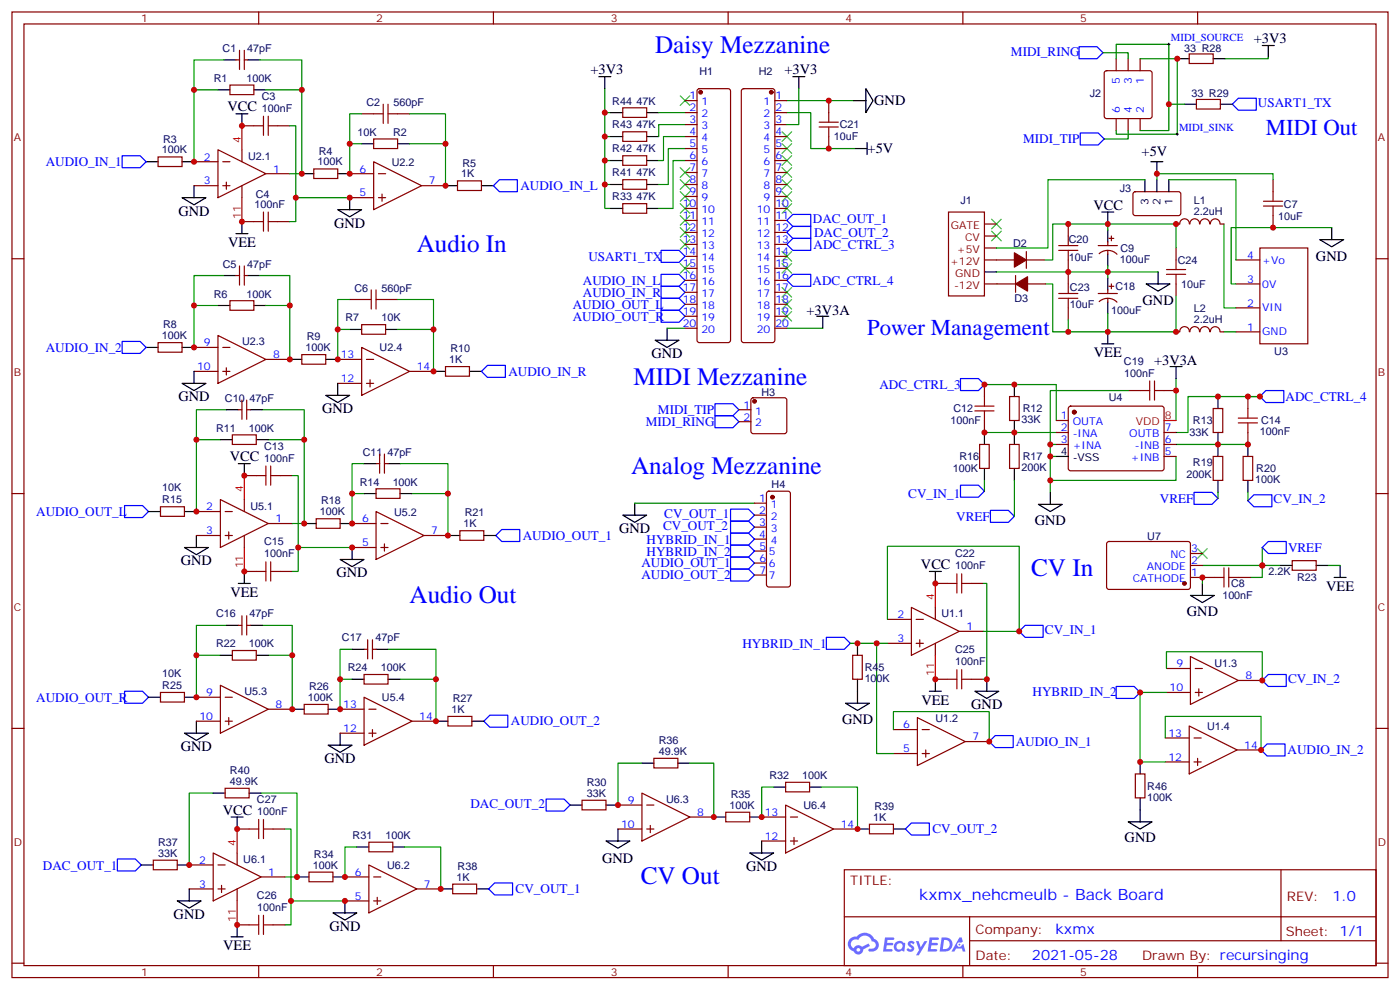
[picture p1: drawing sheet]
<svg xmlns="http://www.w3.org/2000/svg" width="412mm" height="292mm" viewBox="0 0 412 292" stroke-linecap="round" stroke-linejoin="round" font-family="sans-serif">
<g fill="none" stroke="#870000" stroke-width=".35">
<path d="M3.5 3.5h405.4v284.4h-405.4zM7.1 7.1h398.2v277.2h-398.2zM76.2 3.5v3.6M145.3 3.5v3.6M214.5 3.5v3.6M283.6 3.5v3.6M352.8 3.5v3.6M3.5 76.2h3.6M405.3 76.2h3.6M3.5 145.3h3.6M405.3 145.3h3.6M3.5 214.5h3.6"/>
<path d="M405.3 214.5h3.6M248.7 256.1h156.6v28.2h-156.6zM377.3 256.1v20.9M248.7 270h156.5M285.6 277h119.6M285.6 270v14.1M3.5 283.6h3.6M76.2 284.3v3.6M145.3 284.3v3.6M214.5 284.3v3.6M283.6 284.3v3.6M352.8 284.3v3.6"/>
<path d="M405.3 283.6h3.6"/>
</g>
<g fill="#5487ff">
<path d="M267.7 277.3a1.22 1.22 0 0 1 1.7 .3l-.4 .5a.47 .47 0 0 0-.3-.4 .47 .47 0 0 0-.5 .2l.1 .3a1.14 1.14 0 0 1 .8 1.7 1.14 1.14 0 0 1-1.9 0l-.2-.2 .5-.5 .7 .4a.29 .29 0 0 0 .3-.3 .29 .29 0 0 0-.2-.3 1.04 1.04 0 0 1-.6-1.7z"/>
<path d="M260.7 276h2.4l.3 .2-.2 .5-1.8 .1-.1 .8h1.5l.3 .4-.3 .4h-1.6l-.2 1.1h1.7l.2 .3-.2 .3-2.6 .1z"/>
<path d="M273.8 276h2.4l.3 .2-.1 .5-1.8 .1-.2 .8h1.6l.3 .4-.4 .4h-1.6l-.1 1.1h1.7l.2 .3-.2 .3-2.6 .1z"/>
<path d="M282.6 276.1h.7l.3 1.2-.6 .3a.69 .69 0 0 0-1 .3 .69 .69 0 0 0 .4 1 .69 .69 0 0 0 .9-.7l.5-.2 .6 2.2h-.8l-.2-.9h-1.8l-.5 .9h-.8z"/>
<path d="M269.8 277.1h.8l.6 1.8 1.1-1.8h.9l-2.6 4.2h-.8l.9-1.5z"/>
<path d="M277.4 276.1l-.6 4.1h1.3a2.11 2.11 0 0 0 2.5-2.1 2.11 2.11 0 0 0-2.5-2zM278.1 276.8a1.39 1.39 0 0 1 1.7 1.4 1.39 1.39 0 0 1-1.8 1.3h-.3z"/>
<path d="M263.7 277.7a1.54 1.54 0 0 0-.1 2.1 1.54 1.54 0 0 0 2.2 .2l.6 .2 .3-2.3-.2-.2-.4-.1a1.49 1.49 0 0 0-2.4 .1zM264 278.7a.94 .94 0 0 1 1.8 0 .94 .94 0 0 1-1.8 0z"/>
<path d="M250.4 276.4a2.18 2.18 0 0 0 1.1 3.7 1.44 1.44 0 0 0 1.6 1 1.44 1.44 0 0 0 1.2-1.5l2-1-.5-.8-1.9 1a1.47 1.47 0 0 0-2.4 .4 1.39 1.39 0 0 1-.7-1.9 1.39 1.39 0 0 1 2-.5 2.12 2.12 0 0 1 2.2-1.3 2.12 2.12 0 0 1 1.9 1.7 1.14 1.14 0 0 1 1.1 1.4 1.14 1.14 0 0 1-1.7 .8 .43 .43 0 0 0-.5 .3 .43 .43 0 0 0 .4 .5 1.98 1.98 0 0 0 2.5-1.2 1.98 1.98 0 0 0-1.2-2.5 3.1 3.1 0 0 0-5.3-.7l-.9 .1zM252.3 279.7a.55 .55 0 0 1 1.1 0 .55 .55 0 0 1-1.1 0z"/>
<circle cx="282.6" cy="278.1" r=".26"/>
</g>
<g fill="none" stroke="#008700" stroke-width=".35">
<path d="M66 17.6h-8.9v8.9M76.6 17.6h12.3v8.9M324.9 15.5h7.4v1.8M328.8 17.3v-4.2h15.5v25.4h-8.5M335.8 17.3h11v22.2h-18v-1M373.6 16.9v.4h-12.7M64.2 26.5h-7.1v21.1M78.3 26.5h10.6v24.7h-3.5M85.4 37h1.7v28.3h-1.7M106.5 33.5h-3.5v8.8M120.6 33.5h10.6v8.8M178.2 33.2v7h1.7"/>
<path d="M178.2 26.1v7.1h1.7M194 33.2h7.8M201.8 36.7h-7.8v3.5M231.8 33.2h7v10.5h13.1M231.8 29.6h19.7M235.3 26.1v10.6h-3.5M332.3 38.5v2.4h-7M344.3 30.7h4.6M87.1 58.2h15.9M106.5 42.3h-3.5v8.9M120.6 42.3h10.6v12.4M178.2 54.3v7.1h1.7"/>
<path d="M178.2 47.3v7h1.7M178.2 40.2v7.1h1.7M201.8 40.2h-6.4v7.1h-1.4M201.8 43.7h-5v10.6h-2.8M201.8 47.3h-3.5v14.1h-4.3M337.3 52.9h-28.6v20.1h-15.2M340.8 52.9v-1.7h34.2v1.7M344.3 52.9h19.8v23.7M326.3 66v1.7M326.3 78.3v3.5M346.4 73v-7h-36.3v10.6h-2.5M360.5 66v24.7h3.6"/>
<path d="M392.3 67h-29.6v16.6h1.4M64.2 90h-7.1v12.3M66 81.1h-8.9v8.9M76.6 81.1h8.8v8.9M78.3 90h7.1v15.8M103 97h-3.5v8.8M103 88.2h-3.5v8.8M117.1 97h10.6v12.4M117.1 88.2h10.6v8.8M196.5 96.7h5.3M231.8 96.7h10.6M293.5 83.6h.4"/>
<path d="M293.5 80.1h47.6M308 83.6h2.1v14.1h16.2M314.7 94.2v3.5M326.3 92.4v5.3M346.4 87.1v10.6h-20.1M360.5 97.7h3.6M290 113.2h21.1v10.6M332.3 115h-22.9v15.9M346.4 111.5v12.3M367.6 116.8h3.5h-21.1v10.6h-3.6M64.9 129.5h-7v21.1M66.7 120.6h-8.8v8.9"/>
<path d="M77.3 120.6h12.3v8.9M79 129.5h10.6v24.7h-3.5M107.2 136.5h-3.5v8.8M117.8 136.5h14.1v8.8M290 127.4h21.1M311.1 130.9h-1.7v3.5M311.1 134.4h-1.7v10.6M346.4 134.4v7.1h-37M346.4 130.9h21.2M86.1 140.1h1.7v28.2h-1.7M107.2 145.3h-3.5v8.9M121.4 145.3h10.5v12.4"/>
<path d="M187 148.2h35.2M290 141.5v3.1M298.8 141.5v10.5M358.8 145v1.8M367.6 145v2.5M87.8 161.2h15.9M289.6 171.8h1.1v28.2h-1.1M354.2 166.5h22.9M354.2 170v1.8M371.8 161.2v8.8h-3.5M391.2 166.5h3.6M64.9 193h-7v12.3"/>
<path d="M66.7 184.1h-8.8v8.9M77.3 184.1h8.8v8.9M79 193h7.1v15.8M103.7 191.2h-3.5v8.8M114.3 191.2h14.1v8.8M250.5 189.4h7.7M261.4 189.4h-3.2v32.5h5M261.4 182.4v-21.5h38.8v25h-10.6M343.6 196.8v-4.9h28.2v8.5M103.7 200h-3.5v8.8M117.8 200h10.6v12.4M263.2 214.8v-5.2h28.2v8.8h-.4"/>
<path d="M343.3 217.3v-6.3h28.2v9.8M343.6 203.9h-7.8v20.5h7.5M62.8 233.5h-7.1v21.2M76.9 233.5h10.6v24.7h-3.5M189.1 224.7h-7.1v12.4M203.2 224.7h7.1v15.9M227.9 231.8h-3.5v8.8M242 231.8h10.6v12.3M84 244.1h1.7v28.2h-1.7M105.1 249.4h-3.5v8.8M119.2 249.4h10.6v12.4M85.7 265.3h15.9"/>
</g>
<g fill="none" stroke="#3c3" stroke-width=".35">
<path d="M200.4 28.2l2.8 2.8M203.2 28.2l-2.8 2.8M230.4 38.8l2.8 2.8M233.2 38.8l-2.8 2.8M200.4 52.9l2.8 2.8M200.4 56.4l2.8 2.9M200.4 60l2.8 2.8M200.4 49.4l2.8 2.8M203.2 52.9l-2.8 2.8M203.2 56.4l-2.8 2.9M203.2 60l-2.8 2.8M203.2 49.4l-2.8 2.8"/>
<path d="M230.4 42.3l2.8 2.9M230.4 45.9l2.8 2.8M230.4 49.4l2.8 2.8M230.4 52.9l2.8 2.8M230.4 56.4l2.8 2.9M230.4 60l2.8 2.8M233.2 42.3l-2.8 2.9M233.2 45.9l-2.8 2.8M233.2 49.4l-2.8 2.8M233.2 52.9l-2.8 2.8M233.2 56.4l-2.8 2.9M233.2 60l-2.8 2.8"/>
<path d="M200.4 63.5l2.8 2.8M200.4 67l2.8 2.8M200.4 70.6l2.8 2.8M200.4 77.6l2.8 2.8M203.2 63.5l-2.8 2.8M203.2 67l-2.8 2.8M203.2 70.6l-2.8 2.8M203.2 77.6l-2.8 2.8M230.4 74.1l2.8 2.8M230.4 77.6l2.8 2.8M233.2 74.1l-2.8 2.8M233.2 77.6l-2.8 2.8"/>
<path d="M292.1 68.1l2.8 2.8M292.1 64.6l2.8 2.8M294.9 68.1l-2.8 2.8M294.9 64.6l-2.8 2.8M230.4 84.7l2.8 2.8M230.4 88.2l2.8 2.8M230.4 91.7l2.8 2.8M233.2 84.7l-2.8 2.8M233.2 88.2l-2.8 2.8M233.2 91.7l-2.8 2.8M352.8 161.6l2.8 2.8M355.6 161.6l-2.8 2.8"/>
</g>
<g fill="none" stroke="#000" stroke-width=".35">
<path d="M66 17.6h3.5M73 17.6h3.6M346.8 17.3h3.5M357.4 17.3h3.5M371.8 13.4h3.6M373.6 13.4v3.5M64.2 26.5h3.5M69.5 33.5h3.5M71.3 33.5v3.5M74.8 26.5h3.5M176.4 22.6h3.5M178.2 22.6v3.5"/>
<path d="M179.9 33.2h3.5M190.5 33.2h3.5M233.5 22.6h3.6M235.3 22.6v3.5M251.5 29.6h3.6M255.1 26.1l2.1 3.5-2.1 3.6zM348.9 30.7h3.5M359.5 30.7h3.5M43 47.6h3.6M53.6 58.2h7.1l-3.6 2.1zM53.6 47.6h3.5M57.1 54.7v3.5"/>
<path d="M88.9 51.2h3.5M99.5 51.2h3.5M103 58.2v3.5M106.5 42.3h3.6M117.1 42.3h3.5M131.2 54.7h3.6M141.8 54.7h3.5M179.9 54.3h3.5M179.9 47.3h3.5M179.9 40.2h3.5M190.5 54.3h3.5M190.5 47.3h3.5"/>
<path d="M190.5 40.2h3.5M251.9 43.7h3.5M255.4 42v3.5M337.3 52.9v3.5M339 47.6h3.5M340.8 47.6v3.6M340.8 52.9v3.5M344.3 52.9v3.5M69.5 68.8h3.5M71.3 65.3v3.5M99.5 61.7h7l-3.5 2.2zM179.9 61.4h3.5"/>
<path d="M190.5 61.4h3.5M324.6 62.4h3.5M326.3 62.4v3.6M326.3 67.7v3.6M326.3 74.8v3.5M388.8 70.6h7l-3.5 2.1zM392.3 67v3.6M64.2 90h3.5M66 81.1h3.5M73 81.1h3.6M74.8 90h3.5M103 97h3.5"/>
<path d="M113.6 97h3.5M196.5 96.7v3.5M240.6 93.1h3.5M242.4 93.1v3.6M290 80.1h3.5M326.3 81.8v3.6M326.3 88.9v3.5M326.3 97.7v3.5M337.6 83.6h7.1l-3.6 2.1zM341.1 80.1v3.5M43 102.3h3.6M53.6 112.9h7.1l-3.6 2.1z"/>
<path d="M53.6 102.3h3.5M57.1 109.4v3.5M85.4 105.8h3.5M96 116.4h7l-3.5 2.1zM96 105.8h3.5M99.5 112.9v3.5M127.7 109.4h3.5M138.3 109.4h3.5M193 100.2h7l-3.5 2.1zM298.8 113.2v3.6M324.6 101.2h3.5M344.7 107.9h3.5"/>
<path d="M346.4 107.9v3.6M358.8 116.8v3.5M64.9 129.5h3.5M66.7 120.6h3.5M70.2 136.5h3.5M72 136.5v3.6M73.7 120.6h3.6M75.5 129.5h3.5M107.2 136.5h3.6M114.3 136.5h3.5M290 127.4v3.5M290 137.9v3.6"/>
<path d="M298.8 123.8v7.1M298.8 137.9v3.6M311.1 134.4h3.6M358.8 127.4v7M367.6 130.9v3.5M43.7 150.6h3.6M54.3 150.6h3.6M57.9 157.7v3.5M89.6 154.2h3.5M100.2 154.2h3.5M107.2 145.3h3.6M117.8 145.3h3.6"/>
<path d="M131.9 157.7h3.6M142.5 157.7h3.5M183.4 151.7h7.1l-3.5 2.1zM187 148.2v3.5M305.9 148.5h7l-3.5 2.1zM309.4 145v3.5M358.8 141.5v3.5M367.6 141.5v3.5M54.3 161.2h7.1l-3.5 2.1zM70.2 171.8h3.5M72 168.3v3.5M100.2 164.7h7l-3.5 2.2z"/>
<path d="M103.7 161.2v3.5M273.8 168.3h3.5M275.5 168.3v3.5M350.7 175.3h7l-3.5 2.1zM354.2 171.8v3.5M377.1 166.5h3.5M387.7 166.5h3.5M393 170h3.5M394.8 166.5v3.5M64.9 193h3.5M66.7 184.1h3.5M73.7 184.1h3.6"/>
<path d="M75.5 193h3.5M103.7 191.2h3.5M110.8 191.2h3.5M252.6 189.4v3.6M43.7 205.3h3.6M54.3 215.9h7.1l-3.5 2.1zM54.3 205.3h3.6M57.9 212.4v3.5M86.1 208.8h3.5M96.7 219.4h7l-3.5 2.1zM96.7 208.8h3.5M100.2 215.9v3.5"/>
<path d="M103.7 200h3.5M114.3 200h3.5M128.4 212.4h3.5M139 212.4h3.5M249.1 207.1h7l-3.5 2.1zM252.6 200v7.1M273.8 203.6h3.5M275.5 200v3.6M287.2 203.6h7l-3.5 2.1zM290.7 200v3.6M62.8 233.5h3.5M73.4 233.5h3.5"/>
<path d="M167.9 237.1h3.5M178.5 237.1h3.5M189.1 224.7h3.5M199.7 224.7h3.5M227.9 231.8h3.5M238.5 231.8h3.5M335.8 224.4v3.5M335.8 235v7M41.6 254.7h3.6M52.2 254.7h3.5M68.1 240.6h3.5M69.8 240.6v3.5"/>
<path d="M87.5 258.2h3.5M98.1 258.2h3.5M105.1 249.4h3.6M115.7 249.4h3.5M178.5 247.7h7.1l-3.6 2.1zM182 244.1v3.6M210.3 240.6h3.5M220.8 251.2h7.1l-3.5 2.1zM220.8 240.6h3.6M224.4 247.7v3.5M252.6 244.1h3.5M263.2 244.1h3.5"/>
<path d="M332.3 242h7.1l-3.6 2.1zM52.2 265.3h7.1l-3.6 2.1zM55.7 261.8v3.5M68.1 275.9h3.5M69.8 272.3v3.6M98.1 268.8h7l-3.5 2.1zM101.6 265.3v3.5M129.8 261.8h3.5M140.4 261.8h3.5"/>
</g>
<g fill="none" stroke="#870000" stroke-width=".35">
<path d="M69.5 17.6h1.1M70.6 14.8v5.7M72 14.8v5.7M72 17.6h1M328.8 17.3v3.5M332.3 17.3v3.5M335.8 17.3v3.5M350.3 15.9h7.1v2.8h-7.1zM67.7 25h7.1v2.9h-7.1zM71.3 37h3.5M81.8 37h3.6M106.5 33.5h3.6"/>
<path d="M117.1 33.5h3.5M183.4 38.8h7.1v2.8h-7.1zM183.4 31.8h7.1v2.8h-7.1zM201.8 29.6h3.5M201.8 33.2h3.5M201.8 36.7h3.5M205.6 26.3l.4-.2h8.5l.5 .2 .2 .5v73.4l-.2 .5-.5 .2h-8.5l-.5-.2-.2-.5v-73.4zM218.6 26.3l.5-.2h8.4l.5 .2 .2 .5v73.4l-.2 .5-.5 .2h-8.4l-.5-.2-.2-.5v-73.4zM228.2 29.6h3.6M228.2 33.2h3.6M228.2 36.7h3.6M244.1 29.6v3.6"/>
<path d="M325.5 21l.5-.2h12.7l.5 .2 .2 .5v12.7l-.3 .5-.4 .2h-12.7l-.5-.2-.2-.5v-12.7zM328.8 34.9v3.6M332.3 34.9v3.6M335.8 34.9v3.6M352.4 29.3h7.1v2.8h-7.1zM46.6 46.2h7v2.8h-7zM57.1 47.6h7.1M57.1 54.7h7.1M64.2 44.1l14.1 7.1-14.1 7zM65.6 47.6h2.1M65.6 54.7h2.1M66.7 53.6v2.1"/>
<path d="M71.3 44.1v3.5M71.3 54.7v3.5M78.3 51.2h7.1M92.4 49.7h7.1v2.9h-7.1zM103 51.2h7.1M103 58.2h7.1M110.1 40.9h7v2.8h-7zM110.1 47.6l14.1 7.1-14.1 7zM111.5 51.2h2.1M111.5 58.2h2.1M112.5 57.1v2.2M124.2 54.7h7"/>
<path d="M134.8 53.3h7v2.8h-7zM183.4 60h7.1v2.8h-7.1zM183.4 52.9h7.1v2.8h-7.1zM183.4 45.9h7.1v2.8h-7.1zM201.8 40.2h3.5M201.8 43.7h3.5M201.8 47.3h3.5M201.8 50.8h3.5M201.8 54.3h3.5M201.8 57.9h3.5M228.2 40.2h3.6M228.2 43.7h3.6"/>
<path d="M228.2 47.3h3.6M228.2 50.8h3.6M228.2 54.3h3.6M228.2 57.9h3.6M244.1 40.2v3.5M334 56.7l.4-.3 13 .1 .4 .6v6l-.7 .4-12.9-.1-.5-.6v-5.7zM375 52.9v3.5M70.6 78.3v5.7M71.3 65.3h3.5M72 78.3v5.7M81.8 65.3h3.6M201.8 61.4h3.5"/>
<path d="M201.8 64.9h3.5M201.8 68.4h3.5M201.8 72h3.5M201.8 75.5h3.5M201.8 79h3.5M228.2 61.4h3.6M228.2 64.9h3.6M228.2 68.4h3.6M228.2 72h3.6M228.2 75.5h3.6M228.2 79h3.6M279.4 62.4h10.6v24.7h-10.6z"/>
<path d="M290 76.6h8.8M290 73h3.5M290 69.5h3.5M290 66h3.5M302.3 74.1v4.9M302.3 76.6h5.3M314.7 66v3.5M314.7 76.6v7M323.5 72.3h5.6M323.8 74.7a3.8 3.8 0 0 1 5.2 .2M326.3 71.3v1M326.3 73.7v1.1"/>
<path d="M326.7 70.2h1.4M327.4 69.5v1.4M346.4 66h1.1M346.4 73v3.6M347.5 65.9a1.41 1.41 0 0 1 1.4-1.5 1.41 1.41 0 0 1 1.4 1.5M350.5 65.9a1.41 1.41 0 0 1 1.4-1.5 1.41 1.41 0 0 1 1.4 1.5M353.5 65.9a1.41 1.41 0 0 1 1.4-1.5 1.41 1.41 0 0 1 1.4 1.5M356.6 65.9a1.41 1.41 0 0 1 1.4-1.4 1.41 1.41 0 0 1 1.4 1.4M359.5 66h1M364.1 76.6h7M371.1 73h14.1v28.2h-14.1zM375 63.5v3.5"/>
<path d="M64.2 98.8l14.1 7-14.1 7.1zM67.7 88.5h7.1v2.9h-7.1zM69.5 81.1h1.1M72 81.1h1M103 88.2h3.5M106.5 95.6h7.1v2.8h-7.1zM113.6 88.2h3.5M201.8 82.5h3.5M201.8 86.1h3.5M201.8 89.6h3.5M201.8 93.1h3.5M201.8 96.7h3.5"/>
<path d="M228.2 82.5h3.6M228.2 86.1h3.6M228.2 89.6h3.6M228.2 93.1h3.6M228.2 96.7h3.6M290 83.6h3.5M293.9 83.6h5.3M299.2 81.1v5M302.7 83.6h5.3M314.7 90.7v3.5M323.5 86.4h5.6M323.8 88.8a3.8 3.8 0 0 1 5.2 .2"/>
<path d="M326.3 85.4v1M326.3 87.8v1.1M326.7 84.3h1.4M327.4 83.6v1.4M346.4 83.6v3.5M350.3 97.7a1.41 1.41 0 0 0-1.4-1.5 1.41 1.41 0 0 0-1.4 1.5h-1.1M350.5 97.7a1.41 1.41 0 0 1 1.4-1.5 1.41 1.41 0 0 1 1.4 1.5M353.5 97.7a1.41 1.41 0 0 1 1.4-1.5 1.41 1.41 0 0 1 1.4 1.5M356.6 97.7a1.41 1.41 0 0 1 1.4-1.5 1.41 1.41 0 0 1 1.4 1.5M359.5 97.7h1M364.1 83.6h7M364.1 97.7h7"/>
<path d="M364.1 90.7h7M46.6 100.9h7v2.8h-7zM57.1 102.3h7.1M57.1 109.4h7.1M65.6 102.3h2.1M65.6 109.4h2.1M66.7 108.3v2.1M71.3 117.8v5.7M72.7 117.8v5.7M78.3 105.8h7.1M88.9 104.4h7.1v2.8h-7.1zM99.5 105.8h7"/>
<path d="M99.5 112.9h7M106.5 102.3l14.1 7.1-14.1 7zM107.9 105.8h2.2M107.9 112.9h2.2M109 111.8v2.1M120.6 109.4h7.1M131.2 107.9h7.1v2.9h-7.1zM221.4 117.3l.5-.2h9.2l.5 .2 .2 .5v9.2l-.3 .5-.4 .2h-9.2l-.5-.2-.2-.5v-9.2zM290 113.2v3.6M297.4 116.8h2.8v7h-2.8zM314.9 119.8l.5-.2h27.1l.4 .7-.1 17.9-.6 .4h-27.1l-.4-.7v-17.6zM332.3 115h3.5"/>
<path d="M342.9 115h3.5M367.6 116.8v3.5M68.4 128.1h7.1v2.8h-7.1zM70.2 120.6h1.1M72.7 120.6h1M110.8 136.5h1M111.8 133.7v5.6M113.2 133.7v5.6M113.2 136.5h1.1M217.7 120.6h3.5M217.7 124.2h3.5M288.6 130.9h2.8v7h-2.8z"/>
<path d="M290 123.8v3.6M297.4 130.9h2.8v7h-2.8zM311.1 123.8h3.6M311.1 127.4h3.6M311.1 130.9h3.6M342.9 127.4h3.5M342.9 130.9h3.5M342.9 134.4h3.5M357.4 120.3h2.8v7.1h-2.8zM357.4 134.4h2.8v7.1h-2.8zM366.2 134.4h2.8v7.1h-2.8zM367.6 127.4v3.5"/>
<path d="M47.3 149.2h7v2.8h-7zM57.9 157.7h7M57.9 150.6h7M64.9 147.1l14.1 7.1-14.1 7zM66.3 157.7h2.1M66.3 150.6h2.1M67.4 156.6v2.1M72 147.1v3.5M72 157.7v3.5M72 140.1h3.5M79 154.2h7.1M82.5 140.1h3.6"/>
<path d="M93.1 152.8h7.1v2.8h-7.1zM103.7 154.2h7.1M110.8 143.9h7v2.9h-7zM110.8 150.6l14.1 7.1-14.1 7zM112.2 154.2h2.1M124.9 157.7h7M135.5 156.3h7v2.8h-7zM222.2 148.2h3.6M222.2 151.7h3.6M222.2 155.2h3.6M222.2 158.7h3.6M226 144.8l.5-.2h5.6l.7 .5v27.1l-.2 .5-.5 .2h-5.6l-.5-.3-.2-.4v-26.9z"/>
<path d="M326.2 159.7l.5-.2h23.5l.5 .7-.1 12.9-.6 .5-23.6-.1-.4-.6v-12.7zM72 168.3h3.5M82.5 168.3h3.6M103.7 161.2h7.1M112.2 161.2h2.1M113.2 160.2v2.1M222.2 162.3h3.6M222.2 165.8h3.6M222.2 169.3h3.6M268.5 178.9l14.1 7-14.1 7.1zM275.5 171.8h3.5M275.5 178.9v3.5"/>
<path d="M286.1 171.8h3.5M350.7 170h7M350.7 166.5h3.5M350.7 163h3.5M364.8 170h3.5M380.6 165.1h7.1v2.8h-7.1zM68.4 191.6h7.1v2.8h-7.1zM70.2 184.1h1.1M71.3 181.3v5.7M72.7 181.3v5.7M72.7 184.1h1M107.2 198.6h7.1v2.8h-7.1z"/>
<path d="M107.2 191.2h1.1M108.3 188.4v5.6M109.7 188.4v5.6M109.7 191.2h1.1M251.2 193h2.8v7h-2.8zM261.4 182.4h7.1M261.4 189.4h7.1M269.9 182.4h2.1M269.9 189.4h2.1M270.9 188.4v2.1M275.5 189.4v3.6M282.6 185.9h7"/>
<path d="M343.6 196.8h7.1M350.7 193.3l14.1 7.1-14.1 7zM352.1 196.8h2.1M47.3 203.9h7v2.8h-7zM57.9 212.4h7M57.9 205.3h7M64.9 201.8l14.1 7-14.1 7.1zM66.3 212.4h2.1M66.3 205.3h2.1M67.4 211.3v2.1M79 208.8h7.1M89.6 207.4h7.1v2.9h-7.1z"/>
<path d="M100.2 208.8h7M100.2 215.9h7M107.2 205.3l14.2 7.1-14.2 7zM108.7 208.8h2.1M108.7 215.9h2.1M109.7 214.8v2.2M121.4 212.4h7M131.9 211h7.1v2.8h-7.1zM263.2 214.8h7M270.2 211.3l14.1 7.1-14.1 7zM271.6 214.8h2.2M275.5 200h3.5"/>
<path d="M284.3 218.4h7.1M286.1 200h3.5M343.3 217.3h7M343.6 203.9h7.1M350.3 213.8l14.1 7-14.1 7.1zM351.7 217.3h2.1M352.1 203.9h2.1M353.1 202.8v2.2M364.8 200.4h7M66.3 232.1h7.1v2.9h-7.1zM171.4 235.7h7.1v2.8h-7.1zM182 237.1h7.1"/>
<path d="M189.1 233.5l14.1 7.1-14.1 7.1zM190.5 237.1h2.1M192.6 223.3h7.1v2.8h-7.1zM213.8 239.2h7v2.8h-7zM231.4 230.4h7.1v2.8h-7.1zM231.4 237.1l14.1 7-14.1 7.1zM263.2 221.9h7M271.6 221.9h2.2M272.7 220.8v2.2M334.4 227.9h2.9v7.1h-2.9zM343.3 224.4h7M351.7 224.4h2.1"/>
<path d="M352.8 223.3v2.1M364.4 220.8h7.1M45.2 253.3h7v2.8h-7zM55.7 254.7h7.1M62.8 251.2l14.1 7-14.1 7.1zM64.2 254.7h2.1M69.8 244.1h3.6M69.8 251.2v3.5M76.9 258.2h7.1M80.4 244.1h3.6M91 256.8h7.1v2.8h-7.1zM101.6 258.2h7.1"/>
<path d="M108.7 248h7v2.8h-7zM108.7 254.7l14.1 7.1-14.1 7zM110.1 258.2h2.1M182 244.1h7.1M190.5 244.1h2.1M191.6 243.1v2.1M203.2 240.6h7.1M224.4 240.6h7M224.4 247.7h7M232.8 240.6h2.1M232.8 247.7h2.1M233.9 246.6v2.1"/>
<path d="M245.5 244.1h7.1M256.1 242.7h7.1v2.8h-7.1zM55.7 261.8h7.1M64.2 261.8h2.1M65.3 260.7v2.1M69.8 272.3h3.6M69.8 261.8v3.5M80.4 272.3h3.6M101.6 265.3h7.1M110.1 265.3h2.1M111.1 264.2v2.1M122.8 261.8h7"/>
<path d="M133.3 260.4h7.1v2.8h-7.1z"/>
</g>
<g fill="none" stroke="#00f" stroke-width=".35">
<path d="M317.9 13.8h5.2l1.8 1.7-1.8 1.8h-5.2zM318.2 39.2h5.3l1.8 1.7-1.8 1.8h-5.3zM364.8 28.9h5.3v3.6h-5.3l-1.8-1.8zM36 45.9h5.3l1.7 1.7-1.7 1.8h-5.3zM145.3 54.7l1.8-1.8h5.3v3.5h-5.3zM194.7 73.7h5.3l1.8 1.8-1.8 1.8h-5.3zM231.8 72l1.7-1.8h5.3v3.5h-5.3zM231.8 64.9l1.7-1.8h5.3v3.6h-5.3zM231.8 68.4l1.7-1.7h5.3v3.5h-5.3zM194.7 91.4h5.3l1.8 1.7-1.8 1.8h-5.3zM194.7 87.8h5.3l1.8 1.8-1.8 1.8h-5.3zM194.7 84.3h5.3l1.8 1.8-1.8 1.7h-5.3z"/>
<path d="M194.7 80.8h5.3l1.8 1.7-1.8 1.8h-5.3zM231.8 82.5l1.7-1.7h5.3v3.5h-5.3zM36 100.5h5.3l1.7 1.8-1.7 1.8h-5.3zM141.8 109.4l1.8-1.8h5.3v3.5h-5.3zM210.6 118.9h5.3l1.8 1.7-1.8 1.8h-5.3zM282.9 111.5h5.3l1.8 1.7-1.8 1.8h-5.3zM372.9 115h5.3v3.5h-5.3l-1.8-1.7zM210.6 122.4h5.3l1.8 1.8-1.8 1.7h-5.3zM36.7 148.9h5.3l1.7 1.7-1.7 1.8h-5.3zM146 157.7l1.8-1.8h5.3v3.6h-5.3zM215.2 149.9h5.3l1.7 1.8-1.7 1.8h-5.3zM215.2 153.5h5.3l1.7 1.7-1.7 1.8h-5.3z"/>
<path d="M215.2 157h5.3l1.7 1.7-1.7 1.8h-5.3zM282.9 142.9h5.3l1.8 1.7-1.8 1.8h-5.3zM291.7 150.3h5.3l1.8 1.7-1.8 1.8h-5.3zM351.7 145h5.3l1.8 1.8-1.8 1.7h-5.3zM369.4 145.7h5.2v3.5h-5.2l-1.8-1.7zM215.2 164h5.3l1.7 1.8-1.7 1.8h-5.3zM215.2 167.6h5.3l1.7 1.7-1.7 1.8h-5.3zM215.2 160.5h5.3l1.7 1.8-1.7 1.7h-5.3zM371.8 161.2l1.8-1.7h5.3v3.5h-5.3zM243.4 187.7h5.3l1.8 1.7-1.8 1.8h-5.3zM300.2 185.9l1.8-1.8h5.3v3.6h-5.3zM36.7 203.6h5.3l1.7 1.7-1.7 1.8h-5.3z"/>
<path d="M142.5 212.4l1.8-1.8h5.3v3.5h-5.3zM293.2 216.6h5.2v3.5h-5.2l-1.8-1.7zM328.8 202.1h5.3l1.7 1.8-1.7 1.8h-5.3zM371.8 200.4l1.8-1.8h5.3v3.5h-5.3zM160.9 235.3h5.3l1.7 1.8-1.7 1.7h-5.3zM371.5 220.8l1.7-1.7h5.3v3.5h-5.3zM34.6 252.9h5.3l1.7 1.8-1.7 1.8h-5.3zM268.5 242.4h5.3v3.5h-5.3l-1.8-1.8zM143.9 261.8l1.8-1.8h5.3v3.5h-5.3z"/>
</g>
<g fill="none" stroke="#a10000" stroke-width=".35">
<path d="M74.8 37h2.8M77.6 34.2v5.7M79 34.2v5.7M79 37h2.8M110.1 33.5h2.8M112.9 30.7v5.6M114.3 33.5h2.8M114.3 30.7v5.6M241.3 37.4h5.6M241.3 36h5.6M244.1 33.2v2.8M244.1 37.4v2.8"/>
<path d="M372.2 59.3h5.6M375 56.4v2.9M74.8 65.3h2.8M77.6 62.4v5.7M79 65.3h2.8M79 62.4v5.7M311.9 73.7h5.6M311.9 72.3h5.6M314.7 69.5v2.8M314.7 73.7v2.9M343.6 79.4h5.6M346.4 76.6v2.8"/>
<path d="M372.2 60.7h5.6M375 60.7v2.8M106.5 88.2h2.9M109.4 85.4v5.6M110.8 88.2h2.8M110.8 85.4v5.6M311.9 87.8h5.6M311.9 86.4h5.6M314.7 83.6v2.8M314.7 87.8v2.9M343.6 80.8h5.6M346.4 80.8v2.8"/>
<path d="M287.2 119.6h5.6M290 116.8v2.8M335.8 115h2.9M338.7 112.2v5.6M340.1 115h2.8M340.1 112.2v5.6M78.3 137.2v5.7M79.7 137.2v5.7M287.2 121h5.6M290 121v2.8M364.8 124.5h5.6M364.8 123.1h5.6"/>
<path d="M367.6 120.3v2.8M367.6 124.5v2.9M75.5 140.1h2.8M79.7 140.1h2.8M75.5 168.3h2.8M78.3 165.5v5.6M79.7 165.5v5.6M79.7 168.3h2.8M279 171.8h2.9M281.9 169v5.6M283.3 171.8h2.8M283.3 169v5.6"/>
<path d="M357.7 170h2.8M360.5 167.2v5.7M361.9 170h2.9M361.9 167.2v5.7M281.9 197.2v5.6M283.3 197.2v5.6M279 200h2.9M283.3 200h2.8M73.4 244.1h2.8M76.2 241.3v5.6M77.6 241.3v5.6M77.6 244.1h2.8"/>
<path d="M73.4 272.3h2.8M76.2 269.5v5.7M77.6 269.5v5.7M77.6 272.3h2.8"/>
</g>
<g fill="#870000" stroke="#870000" stroke-width=".35">
<path d="M298.8 74.4l3.5 2.2-3.5 2.1z"/>
<path d="M299.2 83.6l3.5-2.1v4.2z"/>
<circle cx="316.4" cy="121.4" r=".53"/>
<circle cx="348.9" cy="171.8" r=".53"/>
<circle cx="206.4" cy="27.2" r=".53"/>
<circle cx="227.2" cy="27.2" r=".53"/>
<circle cx="222.2" cy="118.2" r=".53"/>
<circle cx="227.5" cy="146.4" r=".53"/>
</g>
<path d="M71.3 37v7.1M71.3 58.2v7.1M342.9 123.8h3.5M72 140.1v7M72 161.2v7.1M275.5 171.8v7.1M275.5 193v7M69.8 244.1v7.1M69.8 265.3v7" fill="none" stroke="#f00" stroke-width=".35"/>
<path d="M344 13.1h.7M344.3 12.7v.7M346.4 39.5h.7M346.8 39.2v.7" fill="none" stroke="#000" stroke-width=".29"/>
<g fill="#c00">
<circle cx="309.4" cy="130.9" r=".88"/>
<circle cx="103" cy="58.2" r=".88"/>
<circle cx="87.1" cy="58.2" r=".88"/>
<circle cx="88.9" cy="51.2" r=".88"/>
<circle cx="131.9" cy="145.3" r=".88"/>
<circle cx="103.7" cy="145.3" r=".88"/>
<circle cx="128.4" cy="200" r=".88"/>
<circle cx="86.1" cy="193" r=".88"/>
<circle cx="57.9" cy="193" r=".88"/>
<circle cx="89.6" cy="129.5" r=".88"/>
<circle cx="57.9" cy="129.5" r=".88"/>
<circle cx="86.1" cy="208.8" r=".88"/>
<circle cx="100.2" cy="208.8" r=".88"/>
<circle cx="100.2" cy="200" r=".88"/>
<circle cx="103.7" cy="154.2" r=".88"/>
<circle cx="131.9" cy="157.7" r=".88"/>
<circle cx="128.4" cy="212.4" r=".88"/>
<circle cx="127.7" cy="109.4" r=".88"/>
<circle cx="131.2" cy="54.7" r=".88"/>
<circle cx="103" cy="51.2" r=".88"/>
<circle cx="99.5" cy="97" r=".88"/>
<circle cx="99.5" cy="105.8" r=".88"/>
<circle cx="85.4" cy="105.8" r=".88"/>
<circle cx="57.2" cy="102.3" r=".88"/>
<circle cx="57.2" cy="26.5" r=".88"/>
<circle cx="57.2" cy="47.6" r=".88"/>
<circle cx="358.8" cy="130.9" r=".88"/>
<circle cx="298.8" cy="127.4" r=".88"/>
<circle cx="309.4" cy="134.4" r=".88"/>
<circle cx="371.8" cy="166.5" r=".88"/>
<circle cx="309.4" cy="141.5" r=".88"/>
<circle cx="358.8" cy="116.8" r=".88"/>
<circle cx="298.8" cy="113.2" r=".88"/>
<circle cx="57.2" cy="90" r=".88"/>
<circle cx="85.4" cy="90" r=".88"/>
<circle cx="127.7" cy="97" r=".88"/>
<circle cx="103" cy="42.3" r=".88"/>
<circle cx="131.2" cy="42.3" r=".88"/>
<circle cx="88.9" cy="26.5" r=".88"/>
<circle cx="89.6" cy="154.2" r=".88"/>
<circle cx="87.8" cy="161.2" r=".88"/>
<circle cx="103.7" cy="161.2" r=".88"/>
<circle cx="314.7" cy="80.1" r=".88"/>
<circle cx="314.7" cy="66" r=".88"/>
<circle cx="346.4" cy="115" r=".88"/>
<circle cx="72" cy="168.3" r=".88"/>
<circle cx="72" cy="140.1" r=".88"/>
<circle cx="71.3" cy="37" r=".88"/>
<circle cx="71.3" cy="65.3" r=".88"/>
<circle cx="367.6" cy="116.8" r=".88"/>
<circle cx="367.6" cy="130.9" r=".88"/>
<circle cx="290" cy="113.2" r=".88"/>
<circle cx="290" cy="127.4" r=".88"/>
<circle cx="371.1" cy="116.8" r=".88"/>
<circle cx="57.9" cy="205.3" r=".88"/>
<circle cx="57.9" cy="150.6" r=".88"/>
<circle cx="354.2" cy="170" r=".88"/>
<circle cx="314.7" cy="97.7" r=".88"/>
<circle cx="326.3" cy="66" r=".88"/>
<circle cx="326.3" cy="80.1" r=".88"/>
<circle cx="326.3" cy="97.7" r=".88"/>
<circle cx="244.1" cy="43.7" r=".88"/>
<circle cx="244.1" cy="29.6" r=".88"/>
<circle cx="69.9" cy="244.1" r=".88"/>
<circle cx="69.9" cy="272.3" r=".88"/>
<circle cx="101.6" cy="265.3" r=".88"/>
<circle cx="85.7" cy="265.3" r=".88"/>
<circle cx="87.5" cy="258.2" r=".88"/>
<circle cx="252.6" cy="244.1" r=".88"/>
<circle cx="101.6" cy="258.2" r=".88"/>
<circle cx="224.4" cy="240.6" r=".88"/>
<circle cx="346.8" cy="17.3" r=".88"/>
<circle cx="344.3" cy="30.7" r=".88"/>
<circle cx="375" cy="67" r=".88"/>
<circle cx="129.8" cy="261.8" r=".88"/>
<circle cx="55.7" cy="254.7" r=".88"/>
<circle cx="178.2" cy="54.3" r=".88"/>
<circle cx="178.2" cy="47.3" r=".88"/>
<circle cx="178.2" cy="40.2" r=".88"/>
<circle cx="178.2" cy="33.2" r=".88"/>
<circle cx="340.8" cy="51.2" r=".88"/>
<circle cx="275.5" cy="171.8" r=".88"/>
<circle cx="275.5" cy="200" r=".88"/>
<circle cx="210.3" cy="240.6" r=".88"/>
<circle cx="182" cy="237.1" r=".88"/>
<circle cx="335.8" cy="203.9" r=".88"/>
<circle cx="291.4" cy="218.4" r=".88"/>
<circle cx="371.8" cy="200.4" r=".88"/>
<circle cx="371.5" cy="220.8" r=".88"/>
<circle cx="300.2" cy="185.9" r=".88"/>
<circle cx="290.7" cy="200" r=".88"/>
<circle cx="258.2" cy="189.4" r=".88"/>
<circle cx="252.6" cy="189.4" r=".88"/>
<circle cx="335.8" cy="224.4" r=".88"/>
<circle cx="346.4" cy="66" r=".88"/>
<circle cx="346.4" cy="97.7" r=".88"/>
</g>
<g font-size="7.4" fill="#00f">
<text x="193" y="15.5">Daisy Mezzanine</text>
<text x="122.8" y="74.1">Audio In</text>
<text x="186.6" y="113.2">MIDI Mezzanine</text>
<text x="185.9" y="139.7">Analog Mezzanine</text>
<text x="303.7" y="169.7">CV In</text>
<text x="120.6" y="177.4">Audio Out</text>
<text x="188.7" y="260.4">CV Out</text>
</g>
<g font-size="6.7" fill="#00f">
<text x="372.9" y="39.9">MIDI Out</text>
<text x="255.4" y="98.8">Power Management</text>
</g>
<text font-size="4.6" fill="#00f" x="270.8" y="265.1">kxmx_nehcmeulb - Back Board</text>
<g font-size="4.2">
<text x="369.4" y="12.7">+3V3</text>
<text x="173.9" y="21.9">+3V3</text>
<text x="231.1" y="21.9">+3V3</text>
<text x="67" y="32.8">VCC</text>
<text x="257.5" y="31">GND</text>
<text x="255.6" y="45.2">+5V</text>
<text x="336.3" y="45.8">+5V</text>
<text x="52.6" y="63.5">GND</text>
<text x="322.1" y="61.7">VCC</text>
<text x="98.4" y="67">GND</text>
<text x="67.2" y="72.8">VEE</text>
<text x="387.6" y="76.7">GND</text>
<text x="336.6" y="89.7">GND</text>
<text x="237.6" y="92.8">+3V3A</text>
<text x="191.9" y="105.5">GND</text>
<text x="322.2" y="105.2">VEE</text>
<text x="340" y="107.6">+3V3A</text>
<text x="52.6" y="118.2">GND</text>
<text x="94.9" y="121.7">GND</text>
<text x="67.7" y="135.8">VCC</text>
<text x="304.8" y="154.5">GND</text>
<text x="182.4" y="157">GND</text>
<text x="53.3" y="166.5">GND</text>
<text x="271.3" y="167.6">VCC</text>
<text x="99.1" y="170">GND</text>
<text x="67.9" y="175.8">VEE</text>
<text x="390.7" y="174">VEE</text>
<text x="349.6" y="181.3">GND</text>
<text x="271.4" y="207.5">VEE</text>
<text x="286.1" y="208.9">GND</text>
<text x="248" y="213.1">GND</text>
<text x="53.3" y="221.2">GND</text>
<text x="95.6" y="224.7">GND</text>
<text x="65.6" y="239.9">VCC</text>
<text x="331.3" y="248">GND</text>
<text x="177.4" y="254">GND</text>
<text x="219.8" y="256.5">GND</text>
<text x="51.2" y="270.6">GND</text>
<text x="97" y="274.1">GND</text>
<text x="65.8" y="279.8">VEE</text>
</g>
<g font-size="4.2" fill="#00f">
<text x="392.5" y="265.4">1.0</text>
<text x="310.9" y="274.9">kxmx</text>
<text x="304" y="282.7">2021-05-28</text>
</g>
<g font-size="3.9" fill="#00f">
<text x="297.8" y="16.5">MIDI_RING</text>
<text x="370.5" y="31.5">USART1_TX</text>
<text x="301.4" y="42.1">MIDI_TIP</text>
<text x="13.5" y="48.9">AUDIO_IN_1</text>
<text x="153.3" y="55.9">AUDIO_IN_L</text>
<text x="239.5" y="65.6">DAC_OUT_1</text>
<text x="239.8" y="69.9">DAC_OUT_2</text>
<text x="173.3" y="76.7">USART1_TX</text>
<text x="239.6" y="73.2">ADC_CTRL_3</text>
<text x="171.7" y="83.8">AUDIO_IN_L</text>
<text x="239.4" y="83.8">ADC_CTRL_4</text>
<text x="171.7" y="87.3">AUDIO_IN_R</text>
<text x="168.7" y="94.4">AUDIO_OUT_R</text>
<text x="168.7" y="90.9">AUDIO_OUT_L</text>
<text x="13.5" y="103.6">AUDIO_IN_2</text>
<text x="149.8" y="110.6">AUDIO_IN_R</text>
<text x="259" y="114.5">ADC_CTRL_3</text>
<text x="378.7" y="118">ADC_CTRL_4</text>
<text x="190.2" y="125.4">MIDI_RING</text>
<text x="193.8" y="121.9">MIDI_TIP</text>
<text x="267.6" y="146.6">CV_IN_1</text>
<text x="341.7" y="148">VREF</text>
<text x="375.2" y="148.2">CV_IN_2</text>
<text x="10.7" y="151.9">AUDIO_OUT_L</text>
<text x="195.7" y="152.6">CV_OUT_1</text>
<text x="281.7" y="153.3">VREF</text>
<text x="154" y="159">AUDIO_OUT_1</text>
<text x="190.5" y="160.1">HYBRID_IN_1</text>
<text x="195.3" y="156.1">CV_OUT_2</text>
<text x="188.9" y="167.1">AUDIO_OUT_1</text>
<text x="190.5" y="163.6">HYBRID_IN_2</text>
<text x="379.4" y="162.5">VREF</text>
<text x="188.9" y="170.6">AUDIO_OUT_2</text>
<text x="218.7" y="190.7">HYBRID_IN_1</text>
<text x="307.8" y="186.6">CV_IN_1</text>
<text x="379.4" y="201.1">CV_IN_2</text>
<text x="10.7" y="206.6">AUDIO_OUT_R</text>
<text x="304.2" y="204.8">HYBRID_IN_2</text>
<text x="150.5" y="213.6">AUDIO_OUT_2</text>
<text x="299.2" y="219.6">AUDIO_IN_1</text>
<text x="379.3" y="222">AUDIO_IN_2</text>
<text x="138.6" y="238">DAC_OUT_2</text>
<text x="274.7" y="245.4">CV_OUT_2</text>
<text x="12.6" y="256.3">DAC_OUT_1</text>
<text x="151.9" y="263">CV_OUT_1</text>
</g>
<g font-size="3.9" fill="#800">
<text x="250.5" y="260.7">TITLE:</text>
<text x="379.1" y="265.4">REV:</text>
<text x="287.4" y="274.9">Company:</text>
<text x="378.7" y="275.5">Sheet: 1/1</text>
<text x="287.4" y="282.6">Date:</text>
<text x="336.4" y="282.7">Drawn By: recursinging</text>
</g>
<g font-size="3.2" fill="#800">
<text x="41.6" y="6.5">1</text>
<text x="110.8" y="6.5">2</text>
<text x="179.9" y="6.5">3</text>
<text x="249.1" y="6.5">4</text>
<text x="318.2" y="6.5">5</text>
<text x="4.1" y="41.6">A</text>
<text x="405.9" y="41.6">A</text>
<text x="280.1" y="67.4">GATE</text>
<text x="284.3" y="70.9">CV</text>
<text x="279.9" y="78">+12V</text>
<text x="281.9" y="74.4">+5V</text>
<text x="281.4" y="81.5">GND</text>
<text x="281" y="85">-12V</text>
<text x="4.1" y="110.8">B</text>
<text x="405.9" y="110.8">B</text>
<text x="4.1" y="179.9">C</text>
<text x="405.9" y="179.9">C</text>
<text x="4.1" y="249.1">D</text>
<text x="405.9" y="249.1">D</text>
<text x="41.6" y="287.3">1</text>
<text x="110.8" y="287.3">2</text>
<text x="179.9" y="287.3">3</text>
<text x="249.1" y="287.3">4</text>
<text x="318.2" y="287.3">5</text>
</g>
<g font-size="3.2" fill="#000080">
<text x="65.6" y="15.3">C1</text>
<text x="72.8" y="15.3">47pF</text>
<text x="348.8" y="15.3">33 R28</text>
<text x="206" y="22.1">H1</text>
<text x="223.5" y="22.1">H2</text>
<text x="62.9" y="24.1">R1</text>
<text x="72.6" y="24.1">100K</text>
<text x="77.1" y="29.4">C3</text>
<text x="321.1" y="28.7">J2</text>
<text x="350.9" y="28.7">33 R29</text>
<text x="77.1" y="32.9">100nF</text>
<text x="108" y="31.2">C2</text>
<text x="115.9" y="31.2">560pF</text>
<text x="180.4" y="30.8">R44</text>
<text x="187.5" y="30.8">47K</text>
<text x="48" y="42">R3</text>
<text x="105.3" y="40">10K</text>
<text x="115.8" y="40">R2</text>
<text x="180.4" y="37.8">R43</text>
<text x="187.5" y="37.8">47K</text>
<text x="245.6" y="41.4">10uF</text>
<text x="247.3" y="37.8">C21</text>
<text x="47.7" y="45.2">100K</text>
<text x="73.1" y="47">U2.1</text>
<text x="93.9" y="45.5">R4</text>
<text x="180.4" y="44.9">R42</text>
<text x="187.5" y="44.9">47K</text>
<text x="93.5" y="48.7">100K</text>
<text x="115.4" y="48.8">U2.2</text>
<text x="135.9" y="52.2">1K</text>
<text x="136.2" y="49">R5</text>
<text x="180.4" y="51.9">R41</text>
<text x="187.5" y="51.9">47K</text>
<text x="75.3" y="58.2">C4</text>
<text x="180.4" y="59">R33</text>
<text x="187.5" y="59">47K</text>
<text x="329.9" y="56.5">J3</text>
<text x="75" y="61.4">100nF</text>
<text x="282.9" y="60">J1</text>
<text x="351.7" y="63.4">2.2uH</text>
<text x="351.7" y="60.1">L1</text>
<text x="376.5" y="64.6">10uF</text>
<text x="378.2" y="61.1">C7</text>
<text x="314.8" y="71.7">C20</text>
<text x="298.4" y="72.8">D2</text>
<text x="314.8" y="77">10uF</text>
<text x="329.8" y="77.3">100uF</text>
<text x="330" y="74.2">C9</text>
<text x="346.9" y="77.7">C24</text>
<text x="65.6" y="78.8">C5</text>
<text x="72.8" y="78.8">47pF</text>
<text x="62.9" y="87.6">R6</text>
<text x="72.6" y="87.6">100K</text>
<text x="104.4" y="85.8">C6</text>
<text x="112.4" y="85.8">560pF</text>
<text x="298.8" y="89">D3</text>
<text x="315.2" y="85.8">C23</text>
<text x="328.6" y="85.4">C18</text>
<text x="348" y="84.7">10uF</text>
<text x="101.8" y="94.7">R7</text>
<text x="112.4" y="94.7">10K</text>
<text x="315.2" y="90.7">10uF</text>
<text x="327.3" y="92.5">100uF</text>
<text x="351.7" y="95.1">2.2uH</text>
<text x="351.7" y="91.9">L2</text>
<text x="47.7" y="99.8">100K</text>
<text x="48" y="96.7">R8</text>
<text x="71.3" y="101.7">U2.3</text>
<text x="90.4" y="100.2">R9</text>
<text x="90" y="103.4">100K</text>
<text x="111.8" y="103.5">U2.4</text>
<text x="132.3" y="106.9">1K</text>
<text x="132.7" y="103.7">R10</text>
<text x="331.1" y="107.4">C19</text>
<text x="375.4" y="104.5">U3</text>
<text x="331.1" y="110.9">100nF</text>
<text x="66.3" y="118.3">C10</text>
<text x="73.5" y="118.3">47pF</text>
<text x="224.3" y="116.5">H3</text>
<text x="326.6" y="117.9">U4</text>
<text x="280" y="124.9">100nF</text>
<text x="280.9" y="121.4">C12</text>
<text x="300.9" y="124.5">33K</text>
<text x="301.3" y="121.4">R12</text>
<text x="351.4" y="124.9">R13</text>
<text x="371.5" y="124.9">C14</text>
<text x="63.7" y="127.1">R11</text>
<text x="73.3" y="127.1">100K</text>
<text x="350.4" y="128.4">33K</text>
<text x="371.1" y="128.1">100nF</text>
<text x="77.8" y="132.4">C13</text>
<text x="77.8" y="135.9">100nF</text>
<text x="106.8" y="134.2">C11</text>
<text x="114.1" y="134.2">47pF</text>
<text x="282.6" y="135.5">R16</text>
<text x="301.3" y="135.5">R17</text>
<text x="351.4" y="137.2">R19</text>
<text x="106" y="143">R14</text>
<text x="115.7" y="143">100K</text>
<text x="227.3" y="143.7">H4</text>
<text x="280.7" y="139">100K</text>
<text x="300.9" y="138.6">200K</text>
<text x="349.5" y="140.8">200K</text>
<text x="369.7" y="142.2">100K</text>
<text x="370.1" y="139">R20</text>
<text x="47.7" y="144.6">10K</text>
<text x="47.8" y="148.2">R15</text>
<text x="94.6" y="148.5">R18</text>
<text x="73.8" y="150.1">U5.1</text>
<text x="94.2" y="151.7">100K</text>
<text x="116.1" y="151.8">U5.2</text>
<text x="136.6" y="155.2">1K</text>
<text x="136.9" y="152">R21</text>
<text x="77.8" y="160.6">C15</text>
<text x="337.9" y="158.9">U7</text>
<text x="77.8" y="164.1">100nF</text>
<text x="281.4" y="164.1">C22</text>
<text x="281.4" y="167.7">100nF</text>
<text x="362.7" y="173">C8</text>
<text x="373.7" y="169.4">2.2K</text>
<text x="382.1" y="171.2">R23</text>
<text x="360.1" y="176.5">100nF</text>
<text x="63.7" y="181.8">C16</text>
<text x="73.5" y="181.8">47pF</text>
<text x="277.3" y="181.8">U1.1</text>
<text x="63.7" y="190.6">R22</text>
<text x="73.3" y="190.6">100K</text>
<text x="100.7" y="188.8">C17</text>
<text x="110.6" y="188.9">47pF</text>
<text x="102.5" y="197.7">R24</text>
<text x="112.1" y="197.7">100K</text>
<text x="254.7" y="197.6">R45</text>
<text x="281.4" y="192.4">C25</text>
<text x="281.4" y="195.9">100nF</text>
<text x="357.8" y="196.3">U1.3</text>
<text x="47.7" y="199.3">10K</text>
<text x="47.8" y="202.8">R25</text>
<text x="91.1" y="203.2">R26</text>
<text x="254.7" y="200.8">100K</text>
<text x="72" y="204.7">U5.3</text>
<text x="90.7" y="206.4">100K</text>
<text x="112.5" y="206.5">U5.4</text>
<text x="133" y="209.9">1K</text>
<text x="133.4" y="206.7">R27</text>
<text x="275.6" y="212.5">U1.2</text>
<text x="355.6" y="215">U1.4</text>
<text x="194" y="219.1">R36</text>
<text x="67.7" y="227.9">R40</text>
<text x="194" y="222.3">49.9K</text>
<text x="67.7" y="231.1">49.9K</text>
<text x="172.9" y="231.4">R30</text>
<text x="226.6" y="229.4">R32</text>
<text x="236.3" y="229.4">100K</text>
<text x="338" y="232.6">R46</text>
<text x="75.7" y="236.4">C27</text>
<text x="75.7" y="240">100nF</text>
<text x="172.9" y="234.6">33K</text>
<text x="196.2" y="236.5">U6.3</text>
<text x="214.9" y="238.1">100K</text>
<text x="215.2" y="235">R35</text>
<text x="236.7" y="238.2">U6.4</text>
<text x="257.6" y="238.5">R39</text>
<text x="338" y="235.7">100K</text>
<text x="257.2" y="241.7">1K</text>
<text x="46.6" y="249">R37</text>
<text x="103.9" y="247.1">R31</text>
<text x="113.6" y="247.1">100K</text>
<text x="46.6" y="252.2">33K</text>
<text x="71.7" y="254.1">U6.1</text>
<text x="92.1" y="255.8">100K</text>
<text x="92.5" y="252.6">R34</text>
<text x="114" y="255.9">U6.2</text>
<text x="134.8" y="256.1">R38</text>
<text x="134.5" y="259.3">1K</text>
<text x="75.7" y="264.7">C26</text>
<text x="75.7" y="268.2">100nF</text>
</g>
<g font-size="3.2" fill="#00f">
<text x="344.9" y="12.2">MIDI_SOURCE</text>
<text x="203.1" y="29.3">1</text>
<text x="228.4" y="29.3">1</text>
<text x="329.8" y="24.6" transform="rotate(-90 329.8 24.6)">5</text>
<text x="333.4" y="24.6" transform="rotate(-90 333.4 24.6)">3</text>
<text x="336.9" y="24.6" transform="rotate(-90 336.9 24.6)">1</text>
<text x="203.1" y="32.8">2</text>
<text x="206.6" y="31">1</text>
<text x="206.6" y="34.6">2</text>
<text x="224.9" y="31">1</text>
<text x="224.9" y="34.6">2</text>
<text x="228.4" y="32.8">2</text>
<text x="329.8" y="33.2" transform="rotate(-90 329.8 33.2)">6</text>
<text x="333.4" y="33.2" transform="rotate(-90 333.4 33.2)">4</text>
<text x="336.9" y="33.2" transform="rotate(-90 336.9 33.2)">2</text>
<text x="203.1" y="36.3">3</text>
<text x="203.1" y="39.9">4</text>
<text x="206.6" y="38.1">3</text>
<text x="206.6" y="41.6">4</text>
<text x="224.9" y="38.1">3</text>
<text x="224.9" y="41.6">4</text>
<text x="228.4" y="36.3">3</text>
<text x="228.4" y="39.9">4</text>
<text x="347.3" y="38.5">MIDI_SINK</text>
<text x="60.1" y="47.3">2</text>
<text x="203.1" y="43.4">5</text>
<text x="203.1" y="46.9">6</text>
<text x="206.6" y="45.2">5</text>
<text x="224.9" y="45.2">5</text>
<text x="228.4" y="43.4">5</text>
<text x="228.4" y="46.9">6</text>
<text x="80.4" y="50.8">1</text>
<text x="105.9" y="50.8">6</text>
<text x="203.1" y="50.4">7</text>
<text x="203.1" y="54">8</text>
<text x="206.6" y="48.7">6</text>
<text x="206.6" y="52.2">7</text>
<text x="224.9" y="48.7">6</text>
<text x="224.9" y="52.2">7</text>
<text x="228.4" y="50.4">7</text>
<text x="228.4" y="54">8</text>
<text x="60.1" y="54.3">3</text>
<text x="105.9" y="57.9">5</text>
<text x="126.3" y="54.3">7</text>
<text x="203.1" y="57.5">9</text>
<text x="206.6" y="55.7">8</text>
<text x="206.6" y="59.3">9</text>
<text x="224.9" y="55.7">8</text>
<text x="224.9" y="59.3">9</text>
<text x="228.4" y="57.5">9</text>
<text x="201.1" y="61">10</text>
<text x="201.1" y="64.6">11</text>
<text x="206.6" y="62.8">10</text>
<text x="222.9" y="62.8">10</text>
<text x="228.4" y="61">10</text>
<text x="228.4" y="64.6">11</text>
<text x="201.1" y="68.1">12</text>
<text x="201.1" y="71.6">13</text>
<text x="206.6" y="66.3">11</text>
<text x="206.6" y="69.8">12</text>
<text x="222.9" y="66.3">11</text>
<text x="222.9" y="69.8">12</text>
<text x="228.4" y="68.1">12</text>
<text x="228.4" y="71.6">13</text>
<text x="201.1" y="75.1">14</text>
<text x="206.6" y="73.4">13</text>
<text x="206.6" y="76.9">14</text>
<text x="222.9" y="73.4">13</text>
<text x="222.9" y="76.9">14</text>
<text x="228.4" y="75.1">14</text>
<text x="367.3" y="76.2">4</text>
<text x="371.8" y="77.6">+Vo</text>
<text x="201.1" y="78.7">15</text>
<text x="201.1" y="82.2">16</text>
<text x="206.6" y="80.4">15</text>
<text x="206.6" y="84">16</text>
<text x="222.9" y="80.4">15</text>
<text x="222.9" y="84">16</text>
<text x="228.4" y="78.7">15</text>
<text x="228.4" y="82.2">16</text>
<text x="367.3" y="83.3">3</text>
<text x="201.1" y="85.7">17</text>
<text x="201.1" y="89.3">18</text>
<text x="206.6" y="87.5">17</text>
<text x="222.9" y="87.5">17</text>
<text x="228.4" y="85.7">17</text>
<text x="228.4" y="89.3">18</text>
<text x="371.8" y="84.7">0V</text>
<text x="201.1" y="92.8">19</text>
<text x="206.6" y="91">18</text>
<text x="206.6" y="94.5">19</text>
<text x="222.9" y="91">18</text>
<text x="222.9" y="94.5">19</text>
<text x="228.4" y="92.8">19</text>
<text x="367.3" y="90.3">2</text>
<text x="371.8" y="91.7">VIN</text>
<text x="60.1" y="102">9</text>
<text x="201.1" y="96.3">20</text>
<text x="206.6" y="98.1">20</text>
<text x="222.9" y="98.1">20</text>
<text x="228.4" y="96.3">20</text>
<text x="367.3" y="97.4">1</text>
<text x="371.8" y="98.8">GND</text>
<text x="80.4" y="105.5">8</text>
<text x="100.4" y="105.5">13</text>
<text x="58.1" y="109">10</text>
<text x="100.4" y="112.5">12</text>
<text x="122.8" y="109">14</text>
<text x="219" y="120.3">1</text>
<text x="219" y="123.8">2</text>
<text x="222.5" y="122.1">1</text>
<text x="222.5" y="125.6">2</text>
<text x="312.5" y="123.5">1</text>
<text x="316" y="125.2">OUTA</text>
<text x="312.5" y="127">2</text>
<text x="312.5" y="130.5">3</text>
<text x="316" y="128.8">-INA</text>
<text x="332.6" y="128.8">OUTB</text>
<text x="343.1" y="130.5">6</text>
<text x="343.1" y="127">7</text>
<text x="316" y="132.3">+INA</text>
<text x="333.1" y="135.8">+INB</text>
<text x="334.3" y="132.3">-INB</text>
<text x="343.1" y="134.1">5</text>
<text x="223.6" y="147.8">1</text>
<text x="227.1" y="149.6">1</text>
<text x="60.8" y="150.3">2</text>
<text x="81.1" y="153.8">1</text>
<text x="106.6" y="153.8">6</text>
<text x="223.6" y="151.3">2</text>
<text x="223.6" y="154.9">3</text>
<text x="227.1" y="153.1">2</text>
<text x="60.8" y="157.3">3</text>
<text x="106.6" y="160.9">5</text>
<text x="127" y="157.3">7</text>
<text x="223.6" y="158.4">4</text>
<text x="223.8" y="161.9">5</text>
<text x="227.1" y="156.6">3</text>
<text x="227.1" y="160.2">4</text>
<text x="223.8" y="165.5">6</text>
<text x="226.5" y="163.3">5</text>
<text x="226.5" y="166.9">6</text>
<text x="337.9" y="167.9">ANODE</text>
<text x="344.8" y="164.4">NC</text>
<text x="350.8" y="166.2">2</text>
<text x="350.8" y="162.6">3</text>
<text x="223.8" y="169">7</text>
<text x="226.5" y="170.4">7</text>
<text x="333.7" y="171.4">CATHODE</text>
<text x="350.8" y="169.7">1</text>
<text x="264.3" y="182">2</text>
<text x="284.7" y="185.6">1</text>
<text x="264.3" y="189.1">3</text>
<text x="346.5" y="196.5">9</text>
<text x="344.5" y="203.6">10</text>
<text x="366.9" y="200">8</text>
<text x="60.8" y="205">9</text>
<text x="81.1" y="208.5">8</text>
<text x="101.1" y="208.5">13</text>
<text x="58.8" y="212">10</text>
<text x="101.1" y="215.5">12</text>
<text x="123.5" y="212">14</text>
<text x="266.1" y="214.5">6</text>
<text x="266.1" y="221.5">5</text>
<text x="286.5" y="218">7</text>
<text x="344.2" y="217">13</text>
<text x="366.5" y="220.5">14</text>
<text x="344.2" y="224">12</text>
<text x="185" y="236.7">9</text>
<text x="182.9" y="243.8">10</text>
<text x="205.3" y="240.2">8</text>
<text x="225.3" y="240.2">13</text>
<text x="247.6" y="243.8">14</text>
<text x="225.3" y="247.3">12</text>
<text x="58.7" y="254.4">2</text>
<text x="79" y="257.9">1</text>
<text x="104.5" y="257.9">6</text>
<text x="58.7" y="261.4">3</text>
<text x="124.9" y="261.4">7</text>
<text x="104.5" y="264.9">5</text>
</g>
<g font-size="3.2" fill="#f00">
<text x="70.9" y="42" transform="rotate(-90 70.9 42)">4</text>
<text x="70.9" y="64.4" transform="rotate(-90 70.9 64.4)">11</text>
<text x="334.5" y="125.2">VDD</text>
<text x="343.1" y="123.5">8</text>
<text x="71.6" y="145" transform="rotate(-90 71.6 145)">4</text>
<text x="71.6" y="167.4" transform="rotate(-90 71.6 167.4)">11</text>
<text x="275.2" y="176.7" transform="rotate(-90 275.2 176.7)">4</text>
<text x="275.2" y="199.1" transform="rotate(-90 275.2 199.1)">11</text>
<text x="69.5" y="249.1" transform="rotate(-90 69.5 249.1)">4</text>
<text x="69.5" y="271.4" transform="rotate(-90 69.5 271.4)">11</text>
</g>
<g font-size="3.2">
<text x="338.3" y="60.2" transform="rotate(-90 338.3 60.2)">3</text>
<text x="341.8" y="60.2" transform="rotate(-90 341.8 60.2)">2</text>
<text x="345.4" y="60.2" transform="rotate(-90 345.4 60.2)">1</text>
<text x="312.5" y="134.1">4</text>
<text x="316" y="135.8">-VSS</text>
</g>
</svg>
